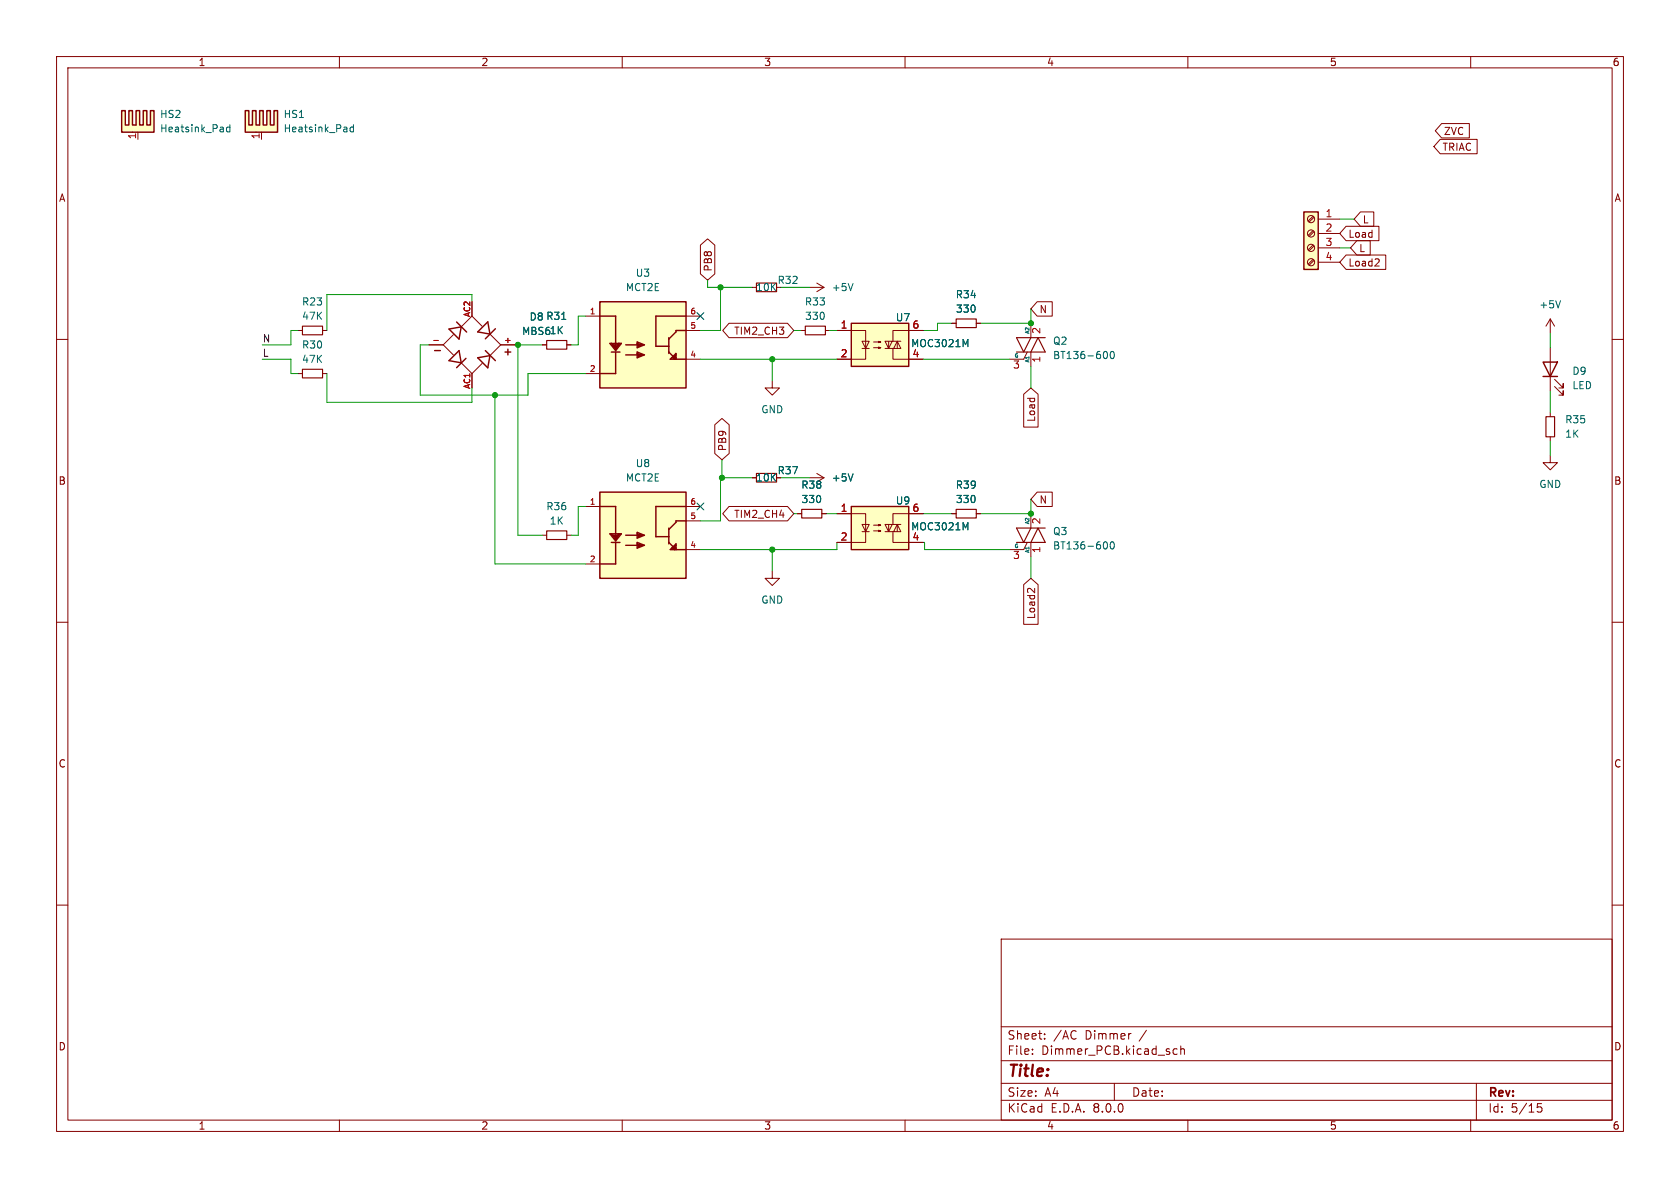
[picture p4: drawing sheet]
<svg xmlns="http://www.w3.org/2000/svg" width="297mm" height="210mm" viewBox="0 0 297 210" stroke-linecap="round" stroke-linejoin="round" font-family="sans-serif">
<g fill="none" stroke="#840000" stroke-width=".18">
<path d="M10 10h277v190h-277zM12 12h273v186h-273zM60 10v2M110 10v2M160 10v2M210 10v2M260 10v2M10 60h2M285 60h2M95.9 61h.7M100.2 61h.8M10 110h2"/>
<path d="M285 110h2M10 160h2M285 160h2M177 166h108v32h-108zM60 198v2M110 198v2M160 198v2M177 194.5h108M177 191.5h108M177 187.5h108M177 181.5h108M182.5 186.3v.1"/>
<path d="M182.5 185.5v.1M184.7 183.6v.1M184.7 182.8v.1M197 191.5v3M199.8 182.7h.2M208.1 185.5l-.4-.1-.3 .3v.4l.1 .2h.6M208.7 185.5l.3-.1 .3 .1 .1 .9M208.7 184.9v1.5M210 198v2M260 198v2M261 191.5v6.5M272.5 195.1h-.7l-.1 .7 .3-.1h.5l.1 .3-.1 .5-.2 .1-.6-.1"/>
</g>
<path d="M96.6 60.2h3.6v1.5h-3.6z" fill="none" stroke="#840000" stroke-width=".2"/>
<path d="M99.3 56.5h.7" fill="none" stroke="#006464" stroke-width=".18"/>
<path d="M230.5 37.5h2.5v10.1h-2.5z" fill="#ffffc2"/>
<path d="M230.5 37.5h2.5v10.1h-2.5z" fill="none" stroke="#840000" stroke-width=".25"/>
<g fill="none" stroke="#840000" stroke-width=".18">
<path d="M232.1 38.2l-.8 .9M232.3 38.4l-.9 .8M233 38.7h3.9M232.1 45.8l-.8 .9M232.1 43.3l-.8 .8M232.1 40.8l-.8 .8M232.3 46l-.9 .9M232.3 43.5l-.9 .8M232.3 40.9l-.9 .9M233 41.3h3.9M233 43.8h3.9M233 46.4h3.9"/>
<path d="M141 90.8h.7M145.3 90.8h.7M168.3 90.8h.7M172.6 90.8h.8"/>
<circle cx="231.8" cy="38.7" r=".63"/>
<circle cx="231.8" cy="43.8" r=".63"/>
<circle cx="231.8" cy="46.4" r=".63"/>
<circle cx="231.8" cy="41.3" r=".63"/>
</g>
<path d="M141.7 90h3.6v1.6h-3.6zM169 90h3.6v1.6h-3.6z" fill="none" stroke="#840000" stroke-width=".2"/>
<path d="M106 53.3h15.3v15.3h-15.3z" fill="#ffffc2"/>
<g fill="none" stroke="#840000" stroke-width=".25">
<path d="M79.4 58.2l2.1-.4-.3 2.1zM80.7 56.9l1.8 1.8M86.2 56.9l.4 2.2-2.1-.4zM87.6 58.1l-1.8 1.8M106 53.3h15.3v15.3h-15.3zM106 55.9h2.8v4.8M118.2 59.7v2.8M121.3 55.9h-5.3v5.3h2.2M121.3 58.4h-1.8v.3l-1.3 1.2M76.8 62h1.1M79.4 63.8l1.8-1.8 .3 2.1zM82.4 63.3l-1.7 1.7"/>
<path d="M84.5 63.2l2.1-.3-.4 2.1zM85.8 62l1.8 1.8M89.3 62.2h1M89.8 61.7v1M107.8 60.7h2.1l-1.1 1.3zM108.1 62.2h1.5M108.1 60.7l.7 1M108.6 61.2h.5M108.8 62.2v3.8h-2.8M108.8 61v.7M109.3 61h-1l.5 .2M109.3 60.7l-.5 1"/>
<path d="M109.6 60.7l-.8 1M110.6 61h3.1M110.6 62.7h3.1M112.6 60.5l1.3 .5-1.3 .5zM112.6 62.2l1.3 .5-1.3 .5zM112.6 62.5l.8 .2-.5 .3v-.3M112.6 60.7l.8 .3-.5 .2v-.2M118.2 62.2l1.3 1.3v-1l-1 1h2.8M118.7 63.2h.3M119 63.2l.3 .3v-.5l.2 .2M119.5 62.7l-.5 .5"/>
</g>
<g fill="none" stroke="#840000" stroke-width=".18">
<path d="M80.2 59.2l-1.8 1.8M83.4 55.9l1.8 1.8M83.4 55.9l-1.9 1.9M83.4 53.3v2.6M86.6 59.1l1.9 1.9M103.5 55.9h2.5M121.3 55.9h2.5M121.3 58.4h2.5M274.1 56.4l-.8 1.3M274.1 56.4v2.5M274.1 56.4l.7 1.3M75.8 61h2.6"/>
<path d="M78.4 61l1.8 1.8M81.5 64.1l1.9 1.9M83.4 66v2.6M85.2 64.2l-1.8 1.8M88.5 61l-1.9 1.9M88.5 61h2.6M103.5 66h2.5M121.3 63.5h2.5"/>
</g>
<path d="M275.9 53.2l-.4 1.2" fill="none" stroke="#006464" stroke-width=".18"/>
<path d="M76.7 60.2h.8" fill="none" stroke="#a90000" stroke-width=".18"/>
<path d="M150.5 89.5h10.2v7.7h-10.2z" fill="#ffffc2"/>
<path d="M272.8 64h2.5l-1.2 2.5zM272.8 66.5h2.5M150.5 89.5h10.2v7.7h-10.2z" fill="none" stroke="#840000" stroke-width=".25"/>
<g fill="none" stroke="#840000" stroke-width=".18">
<path d="M168.3 57.2h.7M172.6 57.2h.8M182.2 57.2v2.5M181.6 62.2l-.6 1.3h-2.6M182.2 62.2v2.6M274.1 61.5v7.6M274.1 72.9v.8M274.1 77.2v.8M274.8 68.3l1.6 1.6v-.8v.8h-.8M274.8 67.1l1.6 1.5v-.8v.8h-.8M148 90.8h5v5.1h-5M152.4 92.7h1.3l-.7 1.3z"/>
<path d="M152.4 94h1.3M154.4 93.9h1.3l-.4 .1v-.3l.4 .2M154.4 92.8h1.3l-.4 .2v-.3l.4 .1M156.5 94h2.8l-.7-1.3-.6 1.3M157.1 92.7v1.3M157.7 92.7l-.6 1.3-.6-1.3h2.8M157.9 94v1.9h5.3M158.6 92.7v1.3M163.2 90.8h-5.3v1.9M274.1 80.5v1.3h1.2l-1.2 1.3-1.3-1.3h1.3"/>
</g>
<path d="M195.4 62.1a.68 .68 0 0 1 .4 .7 .68 .68 0 0 1-.4 .6M196.4 62.2l.2-.1a.68 .68 0 0 1 .4 .7 .68 .68 0 0 1-.4 .6 .84 .84 0 0 1-.2-1.2zM170.7 93.3l.4-.9v1.3" fill="none" stroke="#006464" stroke-width=".18"/>
<path d="M169 56.4h3.6v1.5h-3.6zM182.2 59.7l-1.2 2.5-1.3-2.5h5.1M179.7 62.2h5.1l-1.3-2.5-1.3 2.5M273.3 73.7h1.5v3.5h-1.5z" fill="none" stroke="#840000" stroke-width=".2"/>
<path d="M106 87h15.3v15.2h-15.3z" fill="#ffffc2"/>
<g fill="none" stroke="#840000" stroke-width=".25">
<path d="M106 87h15.3v15.2h-15.3zM106 89.5h2.8v4.9M107.8 94.4h2.1l-1.1 1.2zM108.1 95.9h1.5M108.1 94.4l.7 1M108.6 94.9h.5M108.8 95.9v3.8h-2.8M108.8 94.6v.8M109.3 94.6h-1l.5 .3M109.3 94.4l-.5 1M109.6 94.4l-.8 1M110.6 94.6h3.1"/>
<path d="M110.6 96.4h3.1M112.6 94.1l1.3 .5-1.3 .5zM112.6 95.9l1.3 .5-1.3 .5zM112.6 96.1l.8 .3-.5 .2v-.2M112.6 94.4l.8 .2-.5 .3v-.3M118.2 93.3v2.8M118.2 95.9l1.3 1.3v-1.1l-1 1.1h2.8M118.7 96.9h.3M119 96.9l.3 .3v-.6l.2 .3M119.5 96.4l-.5 .5M121.3 89.5h-5.3v5.4h2.2M121.3 92.1h-1.8v.2l-1.3 1.3"/>
</g>
<path d="M103.5 89.5h2.5M103.5 99.7h2.5M121.3 89.5h2.5M121.3 97.2h2.5M121.3 92.1h2.5" fill="none" stroke="#840000" stroke-width=".18"/>
<g fill="#ffffc2">
<path d="M21.5 19.6h.6v2.5h.7v-2.5h.6v2.5h.7l-.7 1.3h-1.9z"/>
<path d="M24.1 19.6h.6v2.5h.6v-2.5h.7v2.5h.6v-2.5h.6v3.8h-3.8l.7-1.3z"/>
</g>
<path d="M21.5 19.6h.6v2.5h.7v-2.5h.6v2.5h.7v-2.5h.6v2.5h.6v-2.5h.7v2.5h.6v-2.5h.6v3.8h-5.7z" fill="none" stroke="#840000" stroke-width=".25"/>
<g fill="none" stroke="#840000" stroke-width=".18">
<path d="M24.4 23.4v1.2M52.7 58.4h.8M57 58.4h.8M141.6 58.4h.8M143.1 50.8h2.6M144.4 50l1.3 .8M145.7 50.8l-1.3 .8M145.9 58.4h.8M52.7 66h.8M57 66h.8M136.5 67.3v1.3h1.3l-1.3 1.3-1.2-1.3h1.2M95.9 94.6h.7"/>
<path d="M100.2 94.6h.8"/>
</g>
<path d="M40.6 22v1.3M40.6 22.5h-.3l-.3 .2 .2 .6h.4M150.8 50.1l-.4 1.3" fill="none" stroke="#006464" stroke-width=".18"/>
<path d="M53.5 57.7h3.5v1.5h-3.5zM142.4 57.7h3.5v1.5h-3.5zM53.5 65.3h3.5v1.5h-3.5zM96.6 93.9h3.6v1.5h-3.6z" fill="none" stroke="#840000" stroke-width=".2"/>
<g fill="#ffffc2">
<path d="M43.4 19.6h.6v2.5h.6v-2.5h.7v2.5h.6l-.6 1.3h-1.9z"/>
<path d="M45.9 19.6h.6v2.5h.7v-2.5h.6v2.5h.6v-2.5h.7v3.8h-3.8l.6-1.3z"/>
</g>
<path d="M43.4 19.6h.6v2.5h.6v-2.5h.7v2.5h.6v-2.5h.6v2.5h.7v-2.5h.6v2.5h.6v-2.5h.7v3.8h-5.7z" fill="none" stroke="#840000" stroke-width=".25"/>
<path d="M46.2 23.4v1.2" fill="none" stroke="#840000" stroke-width=".18"/>
<path d="M62.5 22v1.3M62.5 22.5h-.4l-.2 .2 .1 .6h.5" fill="none" stroke="#006464" stroke-width=".18"/>
<path d="M150.5 57.2h10.2v7.6h-10.2z" fill="#ffffc2"/>
<path d="M150.5 57.2h10.2v7.6h-10.2z" fill="none" stroke="#840000" stroke-width=".25"/>
<g fill="none" stroke="#840000" stroke-width=".18">
<path d="M240.5 37.5h2.4v2.5h-2.4l-1.1-1.3zM254.6 24.6h6.5v2.6h-6.5l-1.1-1.3zM254.9 21.8h4.9v2.6h-4.9l-1.2-1.3zM83.4 53.3v2.6M123.8 43.3l1.3-1.1 1.3 1.1v5.1l-1.3 1.1-1.3-1.1zM128.9 57.1h10.3l1.1 1.3-1.1 1.3h-10.3l-1.1-1.3zM133 50.8h.7M148 58.4h5v5.1h-5M163.2 58.4h-5.3v1.9M168.3 57.2h.7M172.6 57.2h.8M183.4 53.3h2.6v2.6h-2.6l-1.2-1.3z"/>
<path d="M238 45.1h7v2.5h-7l-1.1-1.2zM238 40h5.8v2.5h-5.8l-1.1-1.2zM239.9 42.5h2.3v2.6h-2.3l-1.1-1.3zM243.7 45.8l.1 .2v.3l-.8 .7h.8M75.8 61h2.6M83.4 66v2.6M88.5 61h2.6M95.9 61h.7M100.2 61h.8M126.4 75.1l1.2-1.1 1.3 1.1v5.1l-1.3 1.1-1.2-1.1zM152.4 60.3h1.3l-.7 1.3zM152.4 61.6h1.3"/>
<path d="M154.4 61.5h1.3l-.4 .1v-.3l.4 .2M154.4 60.5h1.3l-.4 .1v-.3l.4 .2M156.5 61.6h2.8l-.7-1.3-.6 1.3M157.1 60.3v1.3M157.7 60.3l-.6 1.3-.6-1.3h2.8M157.9 61.6v1.9h5.3M158.6 60.3v1.3M181 69.7l1.2-1.1 1.3 1.1v5.8h-2.5zM128.9 89.5h10.3l1.1 1.3-1.1 1.3h-10.3l-1.1-1.3zM133 84.5h.7M141 90.8h.7M143.1 84.5h2.6"/>
<path d="M144.4 83.7l1.3 .8M145.3 90.8h.7M145.7 84.5l-1.3 .7M148 90.8h2.5M148 95.9h2.5M160.7 90.8h2.5M160.7 95.9h2.5M168.3 90.8h.7M172.6 90.8h.8M181.6 95.9l-.6 1.3h-2.6M182.2 90.8v2.5M182.2 95.9v2.5"/>
<path d="M183.4 87h2.6v2.5h-2.6l-1.2-1.2zM136.5 101v1.2h1.3l-1.3 1.3-1.2-1.3h1.2M181 103.3l1.2-1.1 1.3 1.1v7.1h-2.5zM182.9 104v.8l-.7-.7-.3-.1-.2 .1"/>
</g>
<path d="M99.3 56.5h.7M170.7 60.9l.4-.9v1.3M150.8 83.8l-.4 1.2M170.7 93.3l.4-.9v1.3M195.4 95.8a.68 .68 0 0 1 .4 .6 .68 .68 0 0 1-.4 .6M196.4 95.8h.2a.68 .68 0 0 1 .4 .6 .68 .68 0 0 1-.4 .6 .84 .84 0 0 1-.2-1.2z" fill="none" stroke="#006464" stroke-width=".18"/>
<path d="M133.7 50h3.6v1.6h-3.6zM133.7 83.7h3.6v1.5h-3.6zM179.7 95.9h5.1l-1.3-2.6-1.3 2.6M182.2 93.3l-1.2 2.6-1.3-2.6h5.1" fill="none" stroke="#840000" stroke-width=".2"/>
<g fill="none" stroke="#009600" stroke-width=".18">
<path d="M236.9 38.7h2.5M52.7 58.4h-1.3v2.6h-5M83.4 53.3v-1.2h-25.6v6.3M103.5 55.9h-1.3v5.1h-1.2M125.1 49.5v1.3h7.9M127.4 50.8v7.6h-3.6M138 50.8h5.1M140.3 58.4h1.3M146.7 58.4h1.3M168.3 57.2h-2.6v1.2h-2.5M182.2 54.6v2.6h-8.8M236.9 43.8h1.9"/>
<path d="M274.1 58.9v2.6M46.4 63.5h5v2.5h1.3M57.8 66v5.1h25.6v-2.5M75.8 61h-1.5v8.9h19v-3.9h10.2M87.5 69.9v29.8h16M91.1 61h4.8M91.6 61v33.6h4.3M123.8 63.5h24.2M136.5 63.5v3.8M163.2 63.5h15.2M182.2 64.8v3.8M274.1 69.1v3.8"/>
<path d="M274.1 78v2.5M103.5 89.5h-1.3v5.1h-1.2M127.6 81.3v3.2M133 84.5h-5.6v7.6h-3.6M136.5 97.2v3.8M138 84.5h5.1M140.3 90.8h.7M146 90.8h2M148 95.9v1.3h-24.2M163.2 95.9h.2v1.3h15M163.2 90.8h5.1M182.2 88.3v2.5h-8.8"/>
<path d="M182.2 98.4v3.8"/>
</g>
<path d="M123.2 55.3l1.2 1.2M124.4 55.3l-1.2 1.2M123.2 88.9l1.2 1.2M124.4 88.9l-1.2 1.2" fill="none" stroke="#000084" stroke-width=".18"/>
<path d="M76.7 60.2h.8" fill="none" stroke="#a90000" stroke-width=".18"/>
<g fill="#009600" stroke="#009600" stroke-width=".18">
<circle cx="182.2" cy="57.2" r=".46"/>
<circle cx="91.6" cy="61" r=".46"/>
<circle cx="127.6" cy="84.5" r=".46"/>
<circle cx="136.5" cy="63.5" r=".46"/>
<circle cx="136.5" cy="97.2" r=".46"/>
<circle cx="182.2" cy="90.8" r=".46"/>
<circle cx="127.4" cy="50.8" r=".46"/>
<circle cx="87.5" cy="69.9" r=".46"/>
</g>
<text font-size="2.8" fill="#840000" x="178" y="190.9">Title:</text>
<g font-size="2.1" fill="#840000">
<text x="178" y="184">Sheet:</text>
<text x="186.2" y="184">/AC</text>
<text x="191.9" y="184">Dimmer</text>
<text x="201.6" y="184">/</text>
<text x="178" y="186.7">File:</text>
<text x="184.1" y="186.7">Dimmer_PCB.kicad_sch</text>
<text x="178" y="196.9">KiCad</text>
<text x="178" y="194.1">Size:</text>
<text x="184.7" y="194.1">A4</text>
<text x="185.7" y="196.9">E.D.A.</text>
<text x="193.3" y="196.9">8.0.0</text>
<text x="200" y="194.1">Date:</text>
<text x="263" y="194.3">Rev:</text>
<text x="263" y="196.9">Id:</text>
<text x="267.1" y="196.9">5/15</text>
</g>
<g font-size="1.8" fill="#840000">
<text x="35" y="11.9">1</text>
<text x="85" y="11.9">2</text>
<text x="135" y="11.9">3</text>
<text x="185" y="11.9">4</text>
<text x="235" y="11.9">5</text>
<text x="285" y="11.9">6</text>
<text x="254.9" y="26.9">TRIAC</text>
<text x="255.2" y="24.1">ZVC</text>
<text x="10.3" y="35.9">A</text>
<text x="285.3" y="35.9">A</text>
<text x="240.8" y="39.7">L</text>
<text x="238.3" y="47.3">Load2</text>
<text x="238.3" y="42.2">Load</text>
<text x="240.2" y="44.8">L</text>
<text x="126" y="48.1" transform="rotate(-90 126 48.1)">PB8</text>
<text x="129.7" y="59.4">TIM2_CH3</text>
<text x="183.7" y="55.6">N</text>
<text x="183.2" y="74.7" transform="rotate(-90 183.2 74.7)">Load</text>
<text x="128.6" y="79.9" transform="rotate(-90 128.6 79.9)">PB9</text>
<text x="10.3" y="85.9">B</text>
<text x="137.4" y="84">R37</text>
<text x="183.7" y="89.2">N</text>
<text x="285.3" y="85.9">B</text>
<text x="129.7" y="91.8">TIM2_CH4</text>
<text x="183.2" y="109.6" transform="rotate(-90 183.2 109.6)">Load2</text>
<text x="10.3" y="135.9">C</text>
<text x="285.3" y="135.9">C</text>
<text x="10.3" y="185.9">D</text>
<text x="285.3" y="185.9">D</text>
<text x="35" y="199.9">1</text>
<text x="85" y="199.9">2</text>
<text x="135" y="199.9">3</text>
<text x="185" y="199.9">4</text>
<text x="235" y="199.9">5</text>
<text x="285" y="199.9">6</text>
</g>
<g font-size="1.8" fill="#006464">
<text x="28.2" y="21.1">HS2</text>
<text x="28.2" y="23.6">Heatsink_Pad</text>
<text x="50" y="21.1">HS1</text>
<text x="50" y="23.6">Heatsink_Pad</text>
<text x="110.5" y="51.7">MCT2E</text>
<text x="112.3" y="49.1">U3</text>
<text x="133.6" y="51.7">10K</text>
<text x="137.4" y="50.4">R32</text>
<text x="146.9" y="51.7">+5V</text>
<text x="168.9" y="52.9">R34</text>
<text x="53.3" y="54.2">R23</text>
<text x="53.3" y="56.7">47K</text>
<text x="92.2" y="59.4">MBS61K</text>
<text x="93.5" y="56.9">D8 R31</text>
<text x="142.2" y="54.2">R33</text>
<text x="142.2" y="56.7">330</text>
<text x="158.3" y="57">U7</text>
<text x="168.9" y="55.5">330</text>
<text x="272" y="54.7">+5V</text>
<text x="53.3" y="61.8">R30</text>
<text x="53.3" y="64.4">47K</text>
<text x="161" y="61.6">MOC3021M</text>
<text x="186.1" y="61.1">Q2</text>
<text x="186.1" y="63.7">BT136-600</text>
<text x="277.9" y="66.5">D9</text>
<text x="277.9" y="69">LED</text>
<text x="134.5" y="73.3">GND</text>
<text x="276.6" y="75">R35</text>
<text x="276.6" y="77.6">1K</text>
<text x="112.3" y="82.8">U8</text>
<text x="110.5" y="85.3">MCT2E</text>
<text x="133.6" y="85.3">10K</text>
<text x="141.6" y="86.6">R38</text>
<text x="141.6" y="89.1">330</text>
<text x="146.9" y="85.3">+5V</text>
<text x="158.3" y="89.4">U9</text>
<text x="168.9" y="86.6">R39</text>
<text x="168.9" y="89.1">330</text>
<text x="272" y="86.5">GND</text>
<text x="96.5" y="90.4">R36</text>
<text x="97.1" y="92.9">1K</text>
<text x="161" y="94">MOC3021M</text>
<text x="186.1" y="94.8">Q3</text>
<text x="186.1" y="97.3">BT136-600</text>
<text x="134.5" y="106.9">GND</text>
</g>
<g font-size="1.8" fill="#a90000">
<text x="24.1" y="24.7" transform="rotate(-90 24.1 24.7)">1</text>
<text x="46" y="24.7" transform="rotate(-90 46 24.7)">1</text>
<text x="234.2" y="38.5">1</text>
<text x="234.2" y="41">2</text>
<text x="234.2" y="43.6">3</text>
<text x="234.2" y="46.1">4</text>
<text x="148.5" y="58.2">1</text>
<text x="161.2" y="58.2">6</text>
<text x="184.2" y="59.1" transform="rotate(-90 184.2 59.1)">2</text>
<text x="148.5" y="63.2">2</text>
<text x="161.2" y="63.2">4</text>
<text x="179" y="65.5">3</text>
<text x="184.2" y="64.2" transform="rotate(-90 184.2 64.2)">1</text>
<text x="148.5" y="90.6">1</text>
<text x="148.5" y="95.6">2</text>
<text x="161.2" y="95.6">4</text>
<text x="161.2" y="90.6">6</text>
<text x="184.2" y="92.8" transform="rotate(-90 184.2 92.8)">2</text>
<text x="179" y="99.1">3</text>
<text x="184.2" y="97.9" transform="rotate(-90 184.2 97.9)">1</text>
</g>
<g font-size="1.8" fill="#0f0f0f">
<text x="46.4" y="63.2">L</text>
<text x="46.4" y="60.6">N</text>
</g>
<g font-size="1.4" fill="#a90000">
<text x="83.2" y="56.2" transform="rotate(-90 83.2 56.2)">AC2</text>
<text x="104.2" y="55.6">1</text>
<text x="121.9" y="58.2">5</text>
<text x="121.9" y="55.6">6</text>
<text x="89" y="60.7">+</text>
<text x="104.2" y="65.8">2</text>
<text x="121.9" y="63.2">4</text>
<text x="83.2" y="68.9" transform="rotate(-90 83.2 68.9)">AC1</text>
<text x="104.2" y="89.3">1</text>
<text x="121.9" y="89.3">6</text>
<text x="121.9" y="91.8">5</text>
<text x="104.2" y="99.4">2</text>
<text x="121.9" y="96.9">4</text>
</g>
<g font-size=".9" fill="#006464">
<text x="182" y="59.2" transform="rotate(-90 182 59.2)">A2</text>
<text x="179.2" y="63.2">G</text>
<text x="182" y="64.2" transform="rotate(-90 182 64.2)">A1</text>
<text x="182" y="92.8" transform="rotate(-90 182 92.8)">A2</text>
<text x="179.2" y="96.9">G</text>
<text x="182" y="97.9" transform="rotate(-90 182 97.9)">A1</text>
</g>
</svg>
